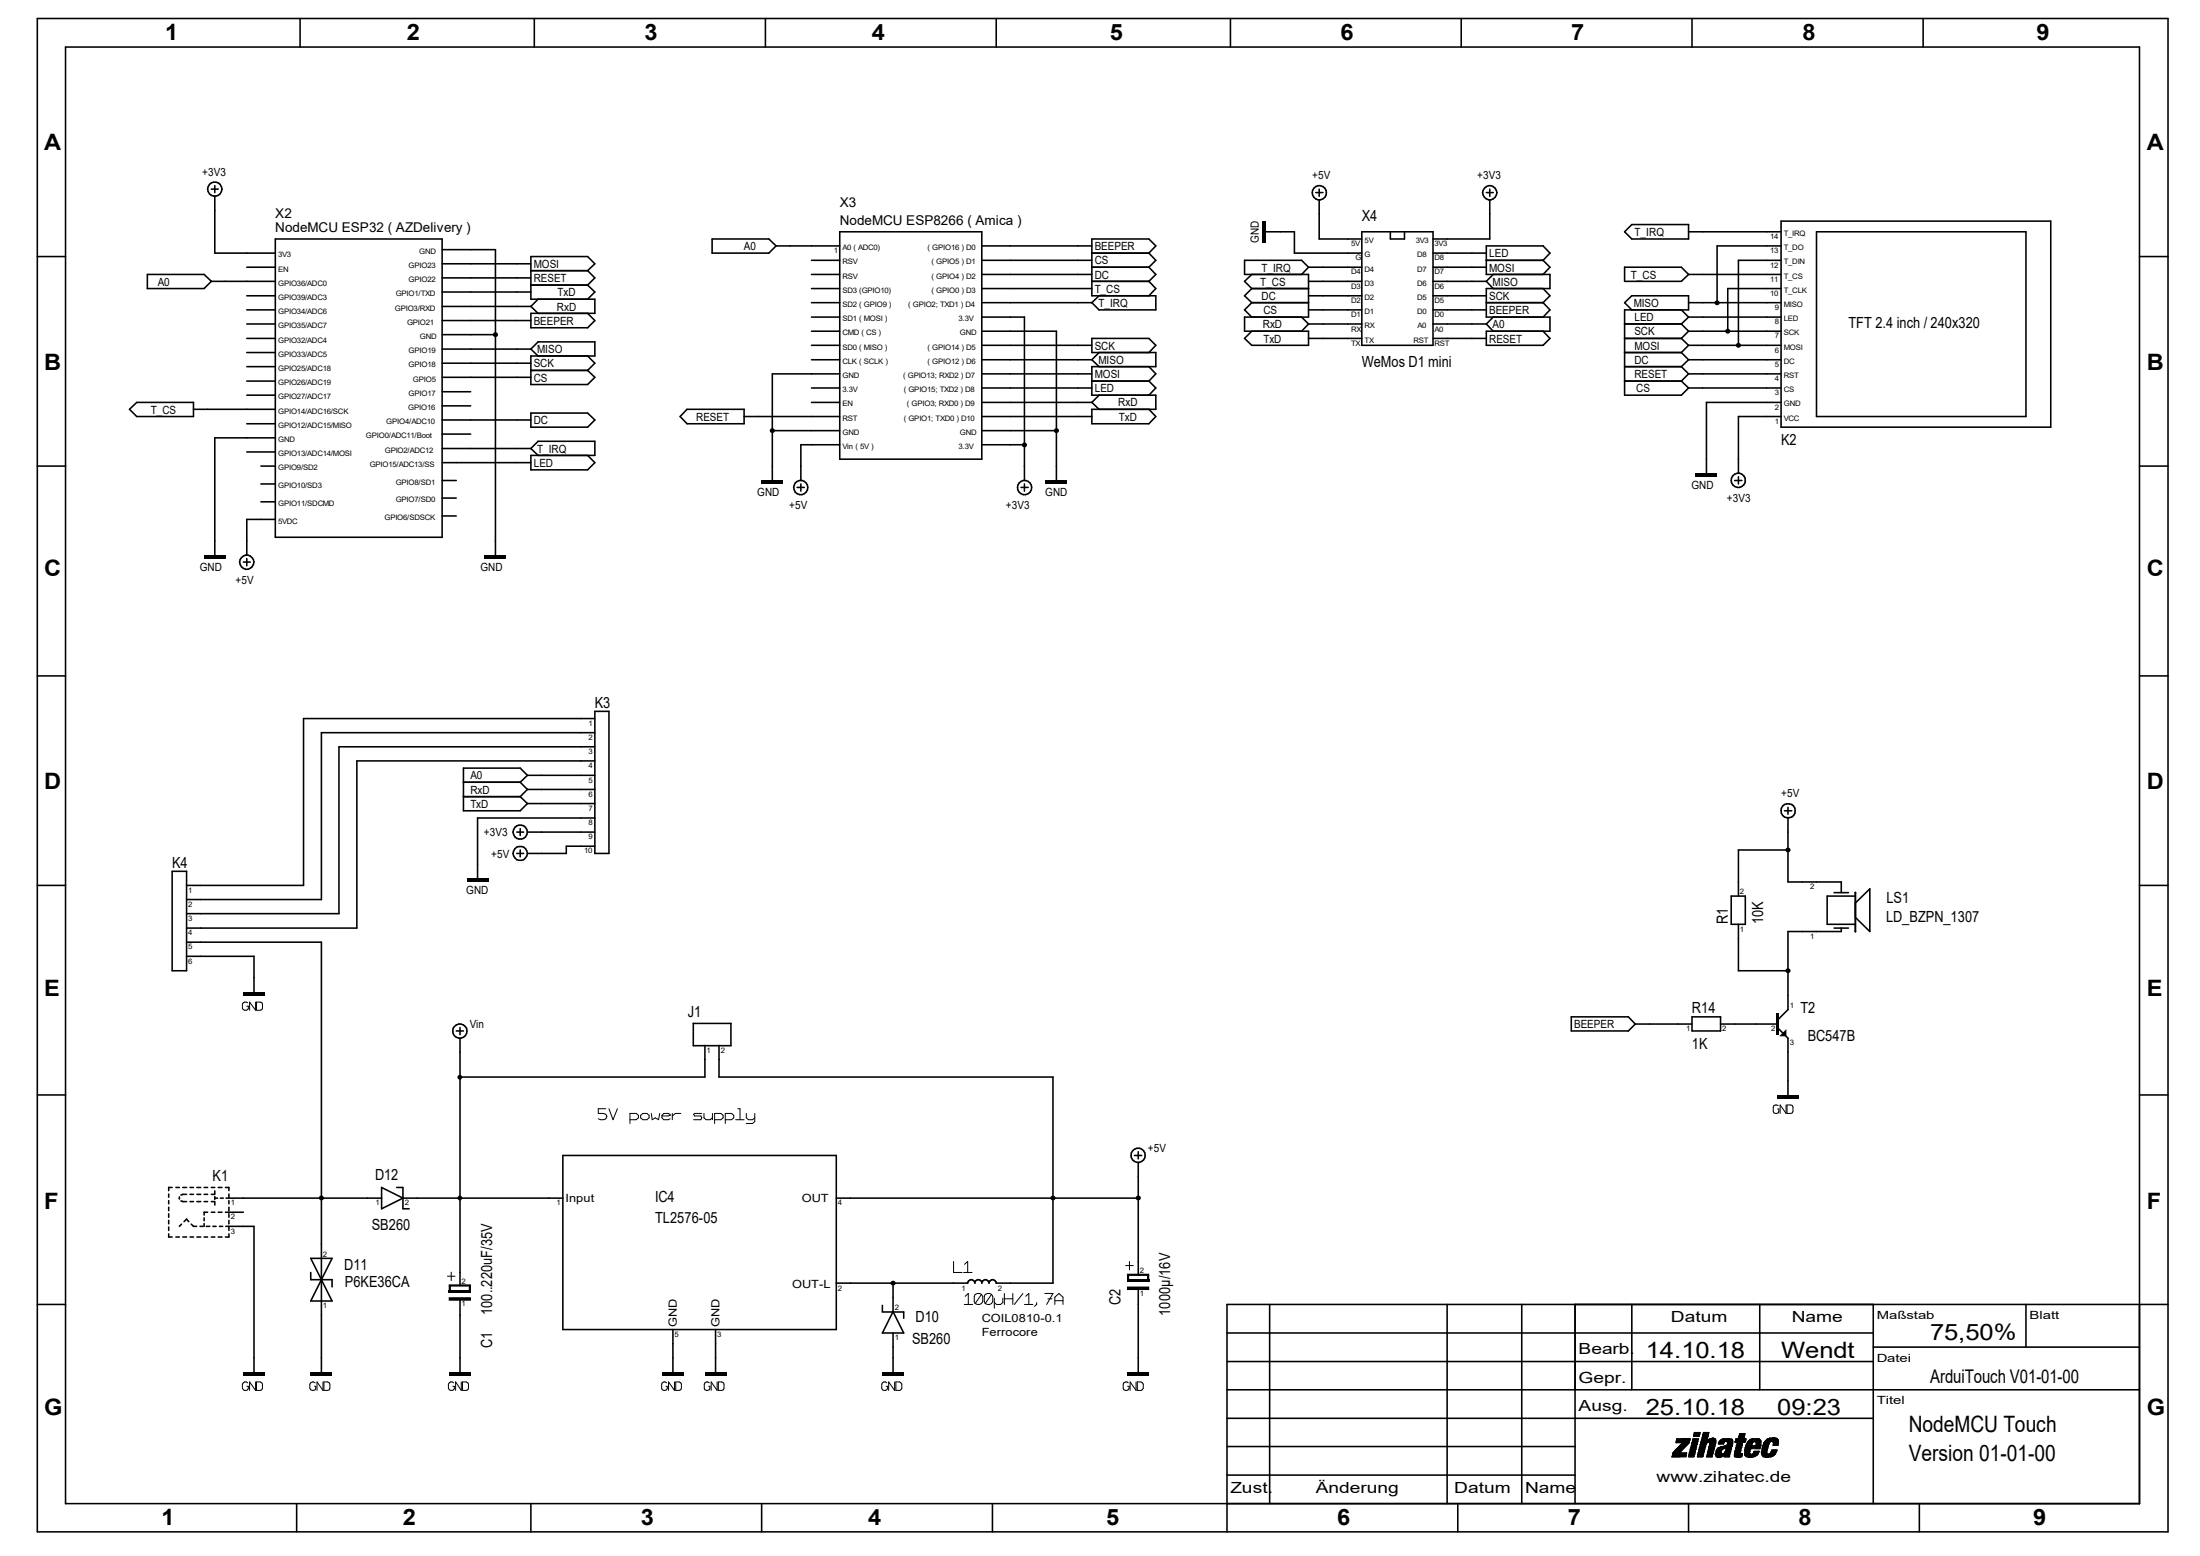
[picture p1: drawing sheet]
<svg xmlns="http://www.w3.org/2000/svg" width="297mm" height="210mm" viewBox="0 0 297 210" stroke-linecap="round" stroke-linejoin="round" font-family="sans-serif">
<g fill="none" stroke="#000" stroke-width=".14">
<path d="M33.4 135.3a.47 .47 0 0 0-.7 .2v.6a.44 .44 0 0 0 .4 .3 .44 .44 0 0 0 .4-.3v-.3h-.2M34.5 135.3v1.1l-.8-1.1v1.1M34.6 135.3h.7l.1 .2-.1 .8-.7 .1zM81.8 149.6h-1v.7h.7l.3 .1 .1 .3a.74 .74 0 0 1-1.1 .3M82.2 149.6l.6 1.5 .6-1.5M85 151.1h.9l.3-.2v-.4l-.3-.2h-.9v1.3M86.5 150.5l.3-.2h.5l.3 .2v.4l-.3 .2h-.5l-.3-.2zM87.9 150.3l.2 .8 .4-.2 .4 .2 .2-.8M89.4 150.6l1.1-.1v-.1l-.3-.1h-.6l-.2 .2v.4l.2 .2h.6l.3-.1M90.8 150.3v.8M91.9 150.3h-.7l-.4 .3M94.7 150.3h-.9l-.2 .1 .2 .2h.8l.1 .3-.1 .2h-1"/>
<path d="M95 150.3v.6l.3 .2h.6l.3-.2M96.2 150.3v.8M96.5 151.1h.8l.3-.2v-.4l-.3-.2h-.8v1.3M97.9 151.1h.9l.3-.2v-.4l-.3-.2h-.9v1.3M99.3 151.1h1.2M99.6 149.6h.3v1.5M100.8 150.3v.6l.2 .2h.6l.3-.2M101.9 150.3v1.1l-.3 .2h-.8M240.1 149.2a.42 .42 0 0 0-.7 .2v.6a.39 .39 0 0 0 .4 .3 .39 .39 0 0 0 .4-.3v-.3h-.2M241.1 149.1v1.2l-.8-1.2v1.2M241.3 149.1l.7 .1 .1 .2-.1 .8-.7 .1zM60.4 172.3h1"/>
<path d="M60.9 171.7v1.1M128.7 170.3v1.4h1.2M130.1 171.7h1.1M130.2 176.1h1.1M130.2 170.6l.4-.3v1.4M130.3 175l.4-.4v1.5M132.5 174.7l.2 .3v.7a.65 .65 0 0 1-1 .2M132.5 174.7a.61 .61 0 0 0-1 .3v.7l.2 .2M132.5 174.7l-.8 1.2M133.9 174.7l.1 .3v.7a.65 .65 0 0 1-1 .2M133.9 174.7a.61 .61 0 0 0-1 .3v.7l.1 .2M133.9 174.7l-.9 1.2"/>
<path d="M134.2 175.2v1.4M135.4 175.2v.6l-.3 .3h-.6l-.3-.3M135.6 174.6v1.5M135.6 175.3h1.1M136.7 174.6v1.5M138.1 174.6l-1.2 1.5M138.3 176.1h1.1M138.5 175l.4-.4v1.5M140 175.8v.3l-.3 .2M141.1 174.6h1.1l-.9 1.5M141.5 175.3h.5M142.4 176.1v-1l.6-.5 .5 .5v1"/>
<path d="M142.4 175.6h1.1M152 170.8h1M152.5 170.3v1.1M33.4 186.6a.42 .42 0 0 0-.7 .2v.6a.42 .42 0 0 0 .4 .3 .42 .42 0 0 0 .4-.3v-.3h-.2M34.5 186.5v1.2l-.8-1.2v1.2M34.6 186.5h.5l.2 .1 .1 .2-.1 .8-.7 .1zM42.5 186.6a.43 .43 0 0 0-.7 .2v.6a.42 .42 0 0 0 .4 .3 .42 .42 0 0 0 .4-.3v-.3h-.1M43.6 186.5v1.2l-.8-1.2v1.2M43.7 186.5h.5l.2 .1 .1 .2-.1 .8-.7 .1zM61.3 186.6a.42 .42 0 0 0-.8 .2v.6a.42 .42 0 0 0 .4 .3 .42 .42 0 0 0 .4-.3v-.3h-.2M62.3 186.5v1.2l-.8-1.2v1.2M62.4 186.5h.5l.3 .1v.2v.8l-.8 .1z"/>
<path d="M90 186.6l-.2-.1-.4 .1-.1 .8a.39 .39 0 0 0 .4 .3 .39 .39 0 0 0 .4-.3v-.3h-.2M91.1 186.5v1.2l-.8-1.2v1.2M91.2 186.5h.5l.2 .1 .1 .2-.1 .8-.7 .1zM95.8 186.6l-.3-.1-.3 .1-.1 .8a.39 .39 0 0 0 .4 .3 .39 .39 0 0 0 .3-.3v-.3h-.1M96.8 186.5v1.2l-.8-1.2v1.2M97 186.5h.5l.2 .1v.2v.8l-.7 .1zM119.7 186.6l-.2-.1-.4 .1-.1 .8a.42 .42 0 0 0 .4 .3 .42 .42 0 0 0 .4-.3v-.3h-.2M120.8 186.5v1.2l-.8-1.2v1.2M120.9 186.5h.6l.3 .3v.6l-.2 .2-.7 .1zM152.3 186.6l-.2-.1-.4 .1-.1 .8a.42 .42 0 0 0 .4 .3 .42 .42 0 0 0 .4-.3v-.3h-.2M153.4 186.5v1.2l-.8-1.2v1.2M153.5 186.5h.6l.2 .3v.6l-.1 .2-.7 .1z"/>
<path d="M225.8 196.5h1.8M225.8 196.6h1.8M225.8 196.5v.1M225.8 196.3h1.9M225.8 196.4h1.9M225.8 196.3v.3M225.8 196.1h1.9M225.8 196.1v.5M226.1 195.7v.9M226.3 194.7h1.7M226.3 194.6h1.7M226.3 194.6v.1h1.7"/>
<path d="M226.3 194.4h1.8M226.3 194.4v.3M226.4 194.2h1.8M226.4 194.3h1.8M226.9 196.1l-1-.1v.6M227 194.2v1.5h-.9M227.1 194.2v1.5h-.9v.9M227.2 194.2v1.4h-.9v1M227.3 194.2v1.3h-.9v1.1M227.4 194.2v1.2h-.9v1.2M227.5 194.2v1.2h-1v1.2M227.5 194.2v1.1h-.9v1.3"/>
<path d="M227.5 194.2v1h-.8v1.4M227.6 194.2v1h-.9v1.4M227.6 196.1v.5h-1.9h1.9M227.7 194.2v.9h-.9v1.5M227.7 196.4l-1.9 .1M227.7 196.1v.3M227.7 196.1v.1l-1.9 .1M227.8 194.2v.8h-.9v.9l-.9 .1v.6M227.8 194.2v.7h-.9v1h-.9v.7M227.9 194.2v.7h-.9v.9h-.9l-.3 .3M228 196.6h.7M228 194.2v.7h-1l-.9 .8"/>
<path d="M228 196.3h.8M228 194.2v.6l-1-.1M228 196.3v.3M228 196.5v.1M228 194.6h-1.7M228 196.1h.9M228 194.7l-1.1 1.2h-.8v.7M228 194.2v.5M228 196.1v.5M228 196.3h.1M228.1 194.4l-.1 .1h-1.7M228.1 195.9h.8"/>
<path d="M228.1 194.2v.2M228.1 195.9v.7M228.1 196l-.1 .1M228.2 194.3v-.1h-1.8v.5M228.2 194.3l-.1 .1h-1.8M228.2 195.6v1M228.2 195.6h.8M228.2 195.8l-.1 .1M228.2 195.4h.8M228.2 195.4v1.2M228.2 195.6h.1M228.3 195.2h.8"/>
<path d="M228.3 195.2v1.4M228.3 195.4h-.1M228.3 194.9v1.7M228.3 194.9h.9M228.3 195.1v.1M228.4 194.7v1.9M228.4 194.7h.8M228.4 194.9h-.1M228.5 194.5v2.1M228.5 194.5h.7M228.5 194.7h-.1M228.5 194.3v2.3"/>
<path d="M228.5 194.3h.8M228.5 194.4v.1M228.6 194.2l-.1 .1M228.6 193.8l.8 .1M228.6 194.2v2.4M228.6 193.8h.8M228.7 193.6v.3M228.7 194.2v2.4h-.7M228.7 193.6h.8M228.7 193.7h.7M228.7 193.4v.5M228.7 194.2v2.4"/>
<path d="M228.7 193.4h.8M228.7 193.5h.8M228.7 196.6h.1M228.8 193.3v.6M228.8 194.2v2.1M228.8 193.3h.7M228.8 196.3l-.1 .1M228.8 193.3l-.1 .1M228.9 194.2v1.9M228.9 196.1h-.1M228.9 194.2v1.7M228.9 195.9h.1"/>
<path d="M229 194.2v1.4M229 195.6l-.1 .1M229 194.2v1.2M229 195.4v.1M229.1 194.2v1M229.1 195.2h-.1M229.2 194.2v.7M229.2 194.9l-.1 .1M229.2 196.3h.8M229.2 194.2v.5M229.2 196.3v.3M229.2 194.7v.1"/>
<path d="M229.2 196.1h.8M229.2 194.2v.3M229.2 196.1v.5M229.2 196.3h.1M229.2 194.5v.1M229.3 194.3v-.1h-.7v2.4M229.3 195.9h.8M229.3 195.9v.7M229.3 196l-.1 .1M229.3 194.3l-.1 .1M229.4 193.3v.6M229.4 195.6v1"/>
<path d="M229.4 195.6h.8M229.4 195.8l-.1 .1M229.4 195.4h.8M229.4 193.3v.5M229.4 195.4v1.2M229.4 193.8h-.7h-.1M229.4 195.6h.1M229.4 193.8v.1M229.5 195.2h.8M229.5 193.3v.3M229.5 195.2v1.4M229.5 193.5l-.8 .1"/>
<path d="M229.5 193.6l-.1 .1h-.7M229.5 193.3v.1M229.5 195.4h-.1M229.5 194.9v1.7M229.5 194.9h.8M229.5 193.4h-.8M229.5 195.1v.1M229.6 194.7v1.9M229.6 194.7h.9M229.6 194.9h.8M229.6 194.9h-.1M229.7 194.5v2.1"/>
<path d="M229.7 194.6h1.9M229.7 194.5h1.9M229.7 194.3v2.3M229.7 194.4h1.9M229.7 194.3h.8M229.8 194.1v2.5M229.8 194.1h.7M229.8 194.2l-.1 .1M229.8 193.8v2.8M229.8 193.8h.8M229.8 194v.1M229.9 193.6v3h-.7"/>
<path d="M229.9 193.8h-.1M230 193.4v3.2M230 196.6h-.8M230 193.4h.7M230 193.3v3M230 193.3h.7M230 196.3v.1M230 193.3v.1M230 193.3v2.8M230 196.1h.1M230.1 193.3v2.6M230.1 195.9h-.1"/>
<path d="M230.2 193.3v2.3M230.2 195.6l-.1 .1M230.2 193.3v2.1M230.2 195.4v.1M230.3 193.3v1.9M230.3 195.2h-.1M230.3 193.3v1.6M230.3 194.9v.1M230.4 196.6h.7M230.4 196.6h.8M230.4 193.3v1.6M230.4 194.9h-.1"/>
<path d="M230.5 196.4h.7M230.5 193.3v1.4l-.1 .1M230.5 196.4v.2M230.5 196.5l-.1 .1M230.5 196.1h.8M230.5 193.3v1M230.5 194.3v.4M230.5 196.1v.5M230.5 196.3v.1M230.5 195.9h.9M230.5 193.3v.8M230.5 195.9v.7"/>
<path d="M230.5 196v.1M230.5 194.7h.1M230.5 194.1h.1M230.6 193.3v.5M230.6 195.6v1M230.6 195.7h.8M230.6 195.6h.8M230.6 195.8l-.1 .1M230.6 193.8l-.1 .1M230.7 195.5h.8M230.7 195.4h.8M230.7 194.3h.9v.1"/>
<path d="M230.7 193.3v.2M230.7 194.3v.4M230.7 195.4v1.2M230.7 193.5l-.8 .1M230.7 193.3v.1M230.7 195.6h-.1M230.7 194.3l-.2 .1M230.7 195.2h.8M230.7 195.2v1.4M230.7 194.7l.1 .1h.8M230.7 195.4h.1M230.7 193.4h.1"/>
<path d="M230.8 194.2v.5h.8M230.8 194.2h.8M230.8 194.9v1.7M230.8 194.9h.8M230.8 195h.8M230.8 195.1l-.1 .1M230.8 194.2l-.1 .1M230.8 194.9h.1M230.9 194.2v2.4M230.9 194.2l-.1 2.4M230.9 194.2h.6M231 194.2v2.4"/>
<path d="M231.1 194.1v2.5M231.1 194.1v.1v2.4M231.1 194.1h.3M231.2 194.1v2.5M231.2 196.6h-.1M231.2 194.1v2.3M231.2 196.4h.1M231.3 194.1v2M231.3 196.1l-.1 .1M231.4 194.1v1.8M231.4 194.1v1.6M231.4 195.9l-.1 .1"/>
<path d="M231.4 195.7h.1M231.5 194.2v1.3M231.5 195.5h-.1M231.5 194.2v1M231.5 194.2h.1M231.5 195.2v.1M231.6 196.3h2M231.6 196.2h2M231.6 196.2v-.1h.8v.5M231.6 196.3v.1h1.9M231.6 194.2v.8M231.6 196.2v.1"/>
<path d="M231.6 195l-.1 .1M231.6 194.7h-2M231.6 194.4h-1.9v.1M231.6 196.4h1.9M231.6 194.4h-1v.3M231.6 196h.8M231.6 194.4v.4M231.6 196v.5M231.6 194.8v.1M231.7 196.6h.8M231.7 195.8h.7M231.7 195.8v.8"/>
<path d="M231.7 196.6h.1M231.7 195.9l-.1 .1M231.7 196.6h.7M231.7 195.7v.9M231.7 195.7v.1M231.8 195.6v1M231.9 195.5h1M231.9 195.5v1.2M231.9 196.7h.3M231.9 195.5l-.1 .1M232 194.9h.7M232 194.7h.7"/>
<path d="M232 194.7v.2M232.1 195.4h1.7M232.1 194.6v.3M232.1 195.4v1.3M232.1 195.4l-.1 .1v1.2M232.2 195.4v1.3M232.2 194.4h1.7M232.2 194.4v.5M232.2 195.3v1.4M232.3 194.4h1.6M232.3 194.4v.5M232.3 195.3v1.3"/>
<path d="M232.3 194.4h-.1M232.4 196.1l.1 .1M232.4 195.2h1.4M232.4 194.3h1.4M232.4 195.2v1.4M232.4 194.3v.6M232.4 195.2v.6M232.4 195.8v.1M232.4 194.3v.1M232.5 195.2v.5h-.8M232.5 196.6h-.1M232.5 194.2h1.2"/>
<path d="M232.5 195.2v.4h-.7l-.1 .1M232.5 194.2v.7M232.5 196.2v.4M232.5 194.2v.1M232.6 196.2v.4h-.9l-.1-.1M232.7 195.2h1.1M232.7 196.2v.3h-1.1M232.7 194.2h.8M232.7 195.2h-.1v.4h-.8M232.7 194.2v.7M232.7 195.2v.3l-.3 .2M232.7 194.2h-.1"/>
<path d="M232.7 196.4l-.2 .2M232.7 194.9h.1M232.7 195.5h-.8v1.2M232.7 196.6h.8M232.7 194.7l-.7 .1v.1M232.7 194.2v.5M232.7 195.2v.3M232.8 194.2v.4h-.7M232.8 196.6h-.1M232.8 195.5h-.1M232.9 195.1h.9M232.9 194.6l-.2 .1h-.7"/>
<path d="M232.9 196h.7M232.9 195.1v.4M232.9 196v.6M232.9 196l-.2 .2M232.9 195.1l-.1 .1M232.9 195.9h.8M232.9 195.9v.7M232.9 195.9v.1M232.9 195.4v.1M233 195.4l.8 .1M233 195.6v1M233 195.6h.7"/>
<path d="M233 195.8l-.1 .1M233 195.1v1.5M233 195.5v.1M233 195.1h.1M233.1 194.6l.2 .1M233.2 194.2v.4h.7M233.2 194.2v.5h.7M233.2 194.9v1.7M233.2 194.9l-.1 .2v1.5M233.2 194.9h.7M233.3 194.2v2.4M233.3 194.8l-.1 .1"/>
<path d="M233.4 194.2v2.4M233.5 194.2v2.4h-.8M233.5 194.2l.1 2.1M233.6 196.3h-2M233.6 194.2v1.9M233.6 196.1h-.8v.5M233.6 196.1h-.9v.3l.1 .1M233.7 194.2v1.7M233.7 195.9h-.1M233.7 194.2v1.4M233.7 194.2l.1 1.3M233.7 195.6v.1"/>
<path d="M233.8 195.4h-1.8v1.3M233.8 195.5h-.1M233.8 195.2l-1.6 .1M233.8 194.3v.9M233.8 194.3l.1 .1M233.9 195h-.7v1.6M233.9 195l-.9 .1M233.9 194.4v.6M233.9 194.6h-1.7v.3M233.9 194.5h-1.7l-.1 .1M233.9 194.4h-1.7v.5M233.9 194.4v.5"/>
<path d="M233.9 194.9h.1M234.1 196.3h1.1M234.1 196.6h1.1M234.1 196.4h1.1M234.1 196.3v.3M234.1 196.6h.1M234.2 196v.6h1M234.2 196h.8M234.2 194.6h1.5M234.2 195.8v.8M234.2 195.8h.8M234.2 195.9v.1"/>
<path d="M234.3 195.5h.8M234.3 194.4h1.4M234.3 194.4v.3M234.3 195.5v1.1M234.3 195.7l-.1 .1M234.4 195.4h.8M234.4 194.2h1.3M234.4 195.4v1.2M234.4 195.5h-.1M234.4 195.1h.8M234.4 195.1v1.5M234.4 195.3v.1"/>
<path d="M234.5 194.9v1.8M234.5 194.9h.7M234.5 194.7h.1M234.5 195.1h-.1M234.5 194.2v2.5M234.5 196.7h.4M234.5 194.9h.1M234.6 194.2v2.5M234.7 194v2.7M234.7 194.1v2.6M234.7 194h.8M234.7 193.8v2.9"/>
<path d="M234.7 193.9v.1M234.8 193.5v3.2M234.8 193.5h.8M234.9 193.5v3.2M234.9 193.5h.7M234.9 193.5h-.1M235 193.5v3.1l-.1 .1M235 196.1v.1M235 193.5v2.3M235 195.8v.1M235.1 193.5v2M235.1 195.5l-.1 .1"/>
<path d="M235.2 196.2v.4h-1M235.2 193.5v1.9M235.2 195.4h-.1M235.2 196.4l-1.1 .1M235.2 193.5v1.6M235.2 196.2v.2M235.2 195.1v.1M235.2 196.3h-1.1M235.2 193.5v1.4M235.2 194.9h.1M235.3 193.5v1.2h-.1M235.4 193.5v1.2"/>
<path d="M235.4 194.1l.1 .1M235.5 193.5v.5M235.5 194l-.1 .1M235.5 196.3h.8v.4M235.5 196.2h.8v.5M235.5 196.4l.2 .1h1.4M235.5 195.9h.8M235.5 193.8h-.8M235.5 193.8h-.7h-.1M235.5 193.5v.3M235.5 195.7v.7M235.6 195.5h2"/>
<path d="M235.6 195.4h2M235.6 194.2v.5h-1.4v-.1M235.6 195.4v1h1.6v-.5M235.6 193.5l-.1 .1M235.7 195.3h2M235.7 195.2h2M235.7 194.5l-1.5 .1M235.7 194.6h-1.5M235.7 195.2v1.4h1.3v-.7M235.7 194.2v.4M235.7 194.4h-1.4M235.7 194.4v-.2h-1.3v.5"/>
<path d="M235.7 194.3h-1.3l-.1 .1M235.7 195.1v1.5h.1M235.7 195.1h.7M235.8 194.9v1.7h1.1M235.8 194.9h.7M235.8 196.6h1M235.8 194.9v1.7M235.8 194.9h.8M235.8 194.9h.1M235.9 194.7v1.9M235.9 194.8l-.1 .1M235.9 194.6v2"/>
<path d="M235.9 194.6h1.8M236.1 196.7h.4M236.2 194.4v2.3M236.2 194.4h1.4v1.1h-2M236.2 196.1l.2 .2M236.2 194.4l-.3 .2M236.3 195.9h-.1M236.3 194.3h1.3v1.2M236.3 194.3v.1v1.5M236.3 194.3v1.3M236.3 195.6v.1h-.8M236.3 195.6h-.7l-.1 .1"/>
<path d="M236.4 194.2h1.1M236.4 194.2v1.3M236.4 194.2l-.1 1.4M236.4 195.1h.1M236.5 195l-.8 .1M236.5 194.2v.8M236.5 195l-.1 .1M236.6 196.3h.8M236.6 196.3l-.1 .4M236.6 194.9h-.1M236.6 194.2v.5h-.7M236.6 194.2h.8"/>
<path d="M236.6 194.2v.7M236.7 194.2v.5h-.8M236.7 196.1v.5M236.7 194.6l-.1 .2M236.8 195.9h.7M236.8 195.9v.7M236.9 195.9h.6M236.9 195.9v.7h-.1M236.9 195.9h-.1M236.9 195.9v.7M237 194.6l.1 .1M237.1 194.2v1.3"/>
<path d="M237.1 196.5l-.2 .1M237.1 195.9v.6M237.2 194.2v1.3M237.2 195.9v.5h-1.7M237.3 195.9v.4h-1.8M237.3 194.2v1.3M237.4 194.2v1.3M237.4 195.9v.4M237.4 196.3l-.3 .2M237.4 196.1v.1h-.7v.4M237.4 196.1h-.7l-.1 .2M237.4 195.9v.2"/>
<path d="M237.4 196l-.7 .1M237.4 195.9v.1M237.5 194.2v1.3M237.5 195.9l-.7 .1M237.5 194.2l.2 .2M237.7 194.4h-1.5v2.3M237.7 195.2h-2M237.7 195.3l-.1 .1h-2M237.7 194.4v.9M237.7 194.5v-.1h-1.6v2.3M237.7 194.5h-1.6v2.2M237.7 194.6h-1.7v2"/>
<path d="M237.7 195.1h-2M237.7 195.1h-.7M237.7 194.5v.6M237.8 196.1l.1 .1h.7v.5M237.8 196.1h.7l.2 .2M237.8 195.9h.7M237.8 195.9v.2M237.9 196.3h1.8M237.9 196.4l.1 .1h1.4M237.9 195.7h.7M237.9 195.6h.7M237.9 195.6v.8"/>
<path d="M237.9 195.9h-.1M237.9 195.5h.8M237.9 195.4h.8M237.9 195.4v1h1.6v-.7M237.9 195.5v.1M238 195.2h.7M238 195.1v1.5h1.4v-.9M238 195.3l-.1 .1M238 195v1.6h.1M238 195h.8M238.1 194.9v1.7h1.2M238.1 194.9h.7"/>
<path d="M238.1 194.9l-.1 .1M238.1 196.6h1M238.1 194.7v1.9M238.3 194.6v2M238.3 194.6h1.8M238.4 196.7h.4M238.6 194.2h1.3v.9M238.6 194.2v1.5M238.6 195.7h-.1M238.6 194.2l-.3 .4M238.7 195.5h-.1M238.7 194.2h1.2"/>
<path d="M238.7 194.2v1.3M238.7 194.2v1M238.7 195.2v.1M238.8 195.1h-.8M238.8 194.2v.9M238.8 196.3v.4M238.8 196.6v.1M238.8 194.9h.1M238.9 194.8h-.8v.1M238.9 194.8l-.1 .1h-.7M238.9 194.1h.9M238.9 194.1l-.1 .8"/>
<path d="M238.9 194.1v.7M238.9 196.2v.4M238.9 196.2l-.1 .1M238.9 194.1v.6h-.7v1.9M239 194.1v.5h-.7l-.2 .1M239.1 194.6l-.2 .1h-.8M239.1 195.9h.8M239.1 195.9v.7M239.2 195.7h.7M239.2 195.7v.9h-.1M239.2 195.9h-.1M239.2 195.7v.9"/>
<path d="M239.2 195.7h.1M239.3 194.1v.5l.1 .1M239.3 195.7v.9M239.3 194.1h.3M239.3 194.1h-.1M239.4 194.1v.5h.7M239.4 194.1v1M239.4 195.7v.8l-.1 .1M239.4 194.8h.7M239.4 195.7v.8M239.5 194.1v1M239.6 195.7v.7h-1.7"/>
<path d="M239.6 194.1v1M239.6 195.7v.6h-1.7M239.7 194.1v1M239.7 195.7v.6M239.7 196.3l-.3 .2M239.7 196.1v.1h-.8M239.7 196.1h-.7v.5M239.7 195.7v.4M239.8 196l-.7 .1v.5M239.8 194.1v1M239.8 195.7v.3M239.8 196h-.7l-.2 .2"/>
<path d="M239.8 194.1l.1 .1v.9M239.9 195.7v.2M239.9 195.9l-.1 .1M239.9 194.2v.9M239.9 194.2l.2 .2M239.9 195.7v.1M240 195.1v-.8h-1.5v2.4M240.1 194.4h-1.6v2.3M240.1 194.4h-1.7v2.3M240.1 194.4v.7l-.7-.1M240.1 194.6l-1.8-.1v2.1l.1 .1M240.1 194.6v.2"/>
<path d="M240.1 194.8v.1"/>
</g>
<g fill="none" stroke="#000" stroke-width=".21">
<path d="M5 2.5h287.7v204.3h-287.7zM8.8 6.3h280v196.6h-280zM40.5 2.5v3.8M72.1 2.5v3.8M103.3 2.5v3.8M134.5 2.5v3.8M166.1 2.5v3.8M197.3 2.5v3.8M228.4 2.5v3.8M259.6 2.5v3.8M5 34.6h3.8M19.9 37h7.7l.9 1-.9 .9h-7.7z"/>
<path d="M28.5 38h8.7M28.5 25.5h1M29 26.5v7.7h8.2M29 25.1v.9M33.3 39.9h3.9M33.3 36.1h3.9M37.2 32.3h22.5v40.2h-22.5zM59.7 39.4h12M59.7 37.5h12M59.7 35.6h12M59.7 33.7h7.2v41.2M71.7 38.5h7.6"/>
<path d="M71.7 36.5h7.6M79.3 36.5l1-.9-1-1h-7.6v5.8h8.6v1.9h-8.6v1.9h7.6l1-.9-1-1M79.3 38.5l1 .9-1 1M79.3 36.5l1 1-1 1M96.1 32.3h7.7l1 .9-1 1h-7.7zM104.8 33.2h8.6M109.6 37h3.8M109.6 38.9h3.8M109.6 35.1h3.8M113.4 31.3h19.1v30.7h-19.1zM132.5 37h14.9M132.5 38.9h14.9"/>
<path d="M132.5 33.2h14.9M132.5 35.1h14.9M147.4 38h7.7M147.4 34.2h7.7M147.4 36.1h7.7M148.4 39.9l-1 1M155.1 34.2l.9-1-.9-.9h-7.7v7.6h8.6v1.9h-7.6l-1-.9M155.1 38l.9 .9-.9 1M155.1 36.1l.9 .9-.9 1M155.1 34.2l.9 .9-.9 1M169 38.9h7.7M169 37l-1 1 1 .9"/>
<path d="M169 38.9l-1 1 1 1M170.9 31.3h3.9v2.9h9.1M176.7 36.1l-1-1h-7.7v1.9h8.7v5.8h-8.7v1.9h8.7v1.9h-7.7l-1-.9 1-1M176.7 38h7.2M176.7 39.9h7.2M176.7 36.1h7.2M176.7 36.1l-1 .9M177.6 26h1M178.1 27v5.3h5.8M178.1 25.5v1M183.9 31.3h9.6v15.3h-9.6zM187.7 31.3v1h1.9v-1"/>
<path d="M193.5 38h7.2M193.5 34.2h7.2M193.5 39.9h7.2M193.5 36.1h7.2M200.7 35.1h7.6M200.7 38l.9 .9M200.7 26h.9M201.1 27v5.3h-7.6M201.1 25.5v1M201.6 37l-.9 1M208.3 35.1l1-.9-1-1h-7.6v3.8h8.6v1.9h-8.6v3.9h8.6v1.9h-8.6v1.9h7.6l1-.9-1-1M208.3 38.9l1 1-1 1"/>
<path d="M208.3 35.1l1 1-1 .9M219.3 36.1h7.7l1 .9-1 1h-7.7zM220.3 30.3h7.7v2h-7.7l-1-1zM228 31.3h12.5M228 37h12.5M240.5 35.1h-5.8v11.5M240.5 38.9h-7.2v5.8M240.5 33.2h-8.7v7.7M240.5 29.8h36.4v27.9h-36.4zM245.2 31.3h28.3v24.9h-28.3zM288.8 34.6h3.9M17.5 55.2l1-.9h7.6v1.9h-7.6z"/>
<path d="M26.1 55.2h11.1M33.3 57.2h3.9M33.3 45.7h3.9M33.3 43.7h3.9M33.3 53.3h3.9M33.3 41.8h3.9M33.3 49.5h3.9M33.3 47.6h3.9M33.3 51.4h3.9M37.2 59.1h-8.2v15.8M59.7 41.4h12M59.7 43.3h12"/>
<path d="M59.7 56.7h12M59.7 50.9h12M59.7 49h12M59.7 47.1h12M59.7 58.6h3.8M59.7 54.8h3.8M59.7 52.9h3.8M59.7 45.2h7.2M71.7 47.1l.9-1h7.7v1.9h-8.6v3.9h7.6l1-1-1-.9M71.7 55.8h7.6l1 .9-1 1h-7.6zM71.7 41.4l.9 .9M71.7 50h7.6"/>
<path d="M71.7 47.1l.9 .9M72.6 40.4l-.9 1M79.3 48l1 1-1 1M92.8 55.2h7.7v2h-7.7l-1-1zM100.5 56.2h12.9M104.3 58.1h9.1M109.6 44.7h3.8M109.6 46.6h3.8M109.6 42.8h3.8M109.6 54.3h3.8M109.6 40.9h3.8M109.6 48.6h3.8"/>
<path d="M109.6 52.4h3.8M113.4 50.5h-9.1v14.4M132.5 56.2h14.9M132.5 44.7h10.1v20.2M132.5 46.6h14.9M132.5 42.8h5.8v22.1M132.5 54.3h14.9M132.5 40.9h14.9M132.5 48.6h14.9M132.5 52.4h14.9M132.5 50.5h14.9M132.5 58.1h10.1"/>
<path d="M147.4 54.3l1 .9M147.4 48.6l1 .9M147.4 51.4h7.7M148.4 53.3l-1 1M148.4 47.6l-1 1M155.1 47.6l.9-1-.9-.9h-7.7v1.9h8.6v1.9h-8.6v3.8h8.6v1.9h-8.6v2h7.7l.9-1-.9-1M155.1 51.4l.9 1-.9 .9M155.1 49.5l.9 1-.9 .9M169 40.9h7.7M169 40.9l-1 .9 1 1M175.7 42.8l1 .9M176.7 45.7h7.2"/>
<path d="M176.7 43.7h7.2M176.7 43.7l-1 1M176.7 41.8h7.2M193.5 45.7h7.2M193.5 43.7h7.2M193.5 41.8h7.2M200.7 43.7l.9 1M200.7 40.9h7.6M201.6 42.8l-.9 .9M208.3 40.9l1 .9-1 1M219.3 45.7h7.7M219.3 43.7h7.7"/>
<path d="M219.3 49.5h7.7M219.3 47.6h7.7M219.3 51.4h7.7M220.3 41.8l-1-.9 1-1h7.7v1.9h-8.7v11.5h7.7l1-.9M227 41.8l1 1M227 43.7l1 1M227 45.7l1 .9M227 47.6l1 1M227 49.5l1 1M227 51.4l1 1M228 44.7h12.5M228 46.6h12.5"/>
<path d="M228 42.8h12.5M228 40.9h12.5M228 48.6h12.5M228 52.4h12.5M228 50.5h12.5M228 42.8l-1 .9M228 44.7l-1 1M228 46.6l-1 1M228 48.6l-1 .9M228 50.5l-1 .9M240.5 56.2h-5.8v7.7M240.5 54.3h-10.1v9.6"/>
<path d="M5 62.9h3.8M32.9 75.9h.9M33.3 75.4v1M33.3 61h3.9M35.2 62.9h2M35.2 65.3h2M35.2 67.7h2M37.2 70.1h-3.9v4.8M59.7 60.5h12M59.7 62.4h12M59.7 64.9h1.9M59.7 69.6h1.9"/>
<path d="M59.7 67.2h1.9M71.7 60.5l.9-.9h7.7v1.9h-8.6v1.9h7.6l1-1-1-.9M71.7 60.5l.9 1M107.6 65.8h1M108.1 65.3v1M113.4 60h-5.3v4.9M132.5 60h5.8M137.8 65.8h1M138.3 65.3v1M234.2 64.9h1M234.7 64.3v1M288.8 62.9h3.9"/>
<path d="M5 91.2h3.8M80.3 98.9h-36.9v22.5h-18.2M80.3 97h-39.3v22.5h-15.8M80.3 96h1.9v19.2h-1.9zM288.8 91.2h3.9M5 119.5h3.8M23.2 117.6h2v13.4h-2zM62.6 105.6h7.6M62.6 107.5h7.6M69.8 112.3h.9M69.8 115.2h.9M70.2 111.8v1"/>
<path d="M70.2 114.7v1M70.2 105.6l1 1M70.2 107.5l1 1M71.2 112.3h9.1M71.2 108.5h9.1M71.2 106.6h9.1M71.2 104.6h9.1M71.2 106.6l-1 .9M71.2 104.6l-1-.9h-7.6v5.7h7.6l1-.9M71.2 104.6l-1 1M80.3 114.2h-3.8v1h-5.3M80.3 110.4h-15.8v8.1"/>
<path d="M80.3 102.7h-32.1v22.6h-23M80.3 100.8h-34.5v22.5h-20.6M240.9 109.4h1M241.4 114.7h-6.7v6.2M241.4 109v.9M241.4 110.4v8.6h7.2v1.5M288.8 119.5h3.9M25.2 129.1h9.1v4.8M25.2 127.2h18.2v58M61.6 139.1h1M62.1 138.7v1M93.6 138.1h5.1v3h-5.1z"/>
<path d="M212.1 137.2h7.7l1 1-1 .9h-7.7zM220.8 138.2h7.6M228.4 137.2h3.9v1.9h-3.9zM232.3 138.2h7.6M233.7 120.9h1.9v3.9h-1.9zM234.7 124.8v6.2h6.7M239.9 138.7l1.5 1.4v7.7M247.6 125.3h2M247.6 120.5h2M248.6 125.3v.4h-7.2v10.6l-1.5 1.4M250.5 120.9h-3.8v3.9h3.8M250.5 120.5v5.2"/>
<path d="M250.5 121.9l1.9-1.9v5.7l-1.9-1.9M5 147.8h3.8M62.1 140.1v33.4M76 156h36.9v23.5h-36.9zM95.2 141.1v4.3h-33.1M97.1 141.1v4.3h45.1v27.8h-7.7a.52 .52 0 0 0-.6-.5l-.3 .2-.1 .3a.51 .51 0 0 0-.5-.5 .52 .52 0 0 0-.5 .5 .47 .47 0 0 0-.4-.5 .47 .47 0 0 0-.5 .5 .52 .52 0 0 0-.6-.5l-.2 .2-.2 .3h-17.7M153.2 156h.9M153.7 155.4v1M153.7 156.9v15.2M288.8 147.8h3.9M5 176.1h3.8M22.8 166.5v.5h.4"/>
<path d="M22.8 161.2v.4M22.8 162.1v.4M22.8 162.9v.5M22.8 163.8v.5M22.8 164.7v.5M22.8 165.6v.5M23.2 160.3h-.4v.4M23.7 160.3h.5M23.7 167h.5M24.2 161.5v.3M24.4 162.1l.8 .1M24.5 165.2l-.3 .3"/>
<path d="M24.7 160.3h.5M24.7 167h.5M24.8 164.9l.4-.4 .3 .4M25.2 161.2l-.8 .1M25.7 160.3h.4M25.7 167h.4M25.7 161.2h.4M25.7 162.2h.4M25.8 165.2l.3 .3h.4M26.6 160.3h.5M26.6 167h.5M26.6 161.2h.5"/>
<path d="M26.6 162.2h.5M27 165.5h.4M27.6 160.3h.4M27.6 167h.4M27.6 161.2h.4M27.6 162.2h.4M27.6 164.4v.4M27.6 165.1v.4M27.9 165.5h.4M28 163.6h-.4v.4M28.5 163.6h.5M28.5 160.3h.5"/>
<path d="M28.5 167h.5M28.5 161.2h.5M28.5 162.2h.5M28.7 165.5h.5M29 161.7h.4M29 160.7v.4M29 161.5v.4M29 162.3v.3M29.5 163.6h.5M29.5 160.3h.5M29.5 167h.5M29.6 165.5h.5"/>
<path d="M29.8 161.7h.3M30.4 163.6h2.5M30.4 160.3h.5v.4M30.5 165.5h3.8v19.7M30.5 161.7h21M30.9 161.2v.4M30.9 162.1v.4M30.9 162.9v.5M30.9 163.8v.5M30.9 164.7v.5M30.9 165.6v.5M30.9 166.5v.5h-.5"/>
<path d="M42 171.7v1h2.8v1M42 169.8h2.8l-2.8 5.8h2.8zM51.5 160.3l2.9 1.4-2.9 1.5zM53.6 160.3h.8M54.4 161.7h21.6M54.4 160.3v2.9h.8M62.1 175.3v9.9M90.8 179.5v5.7M96.6 179.5v5.7M112.9 161.7h40.8M119.1 177.1h2.9v.8M119.1 176.2v.8"/>
<path d="M120.6 173.2v3.8M120.6 179.9v5.3M120.6 177l1.4 2.9h-2.9zM153.7 173.9v11.3M165.7 179.9h87.2M171.4 176.1v26.8M195.4 176.1v26.8M205.4 176.1v26.8M212.6 176.1v26.8M220.3 176.1v11.5M237.6 176.1v11.5M252.9 176.1v26.8"/>
<path d="M273.5 176.1v5.7M292.7 176.1h-127v30.7M165.7 191.4h87.2M165.7 187.6h123.1M165.7 183.8h87.2M165.7 199.1h46.9M165.7 195.2h46.9M252.9 181.8h35.9M40 202.9v3.9M71.7 202.9v3.9M102.8 202.9v3.9M134 202.9v3.9"/>
<path d="M196.8 202.9v3.9M228 202.9v3.9M259.1 202.9v3.9"/>
<circle cx="29" cy="25.5" r=".95"/>
<circle cx="178.1" cy="26" r=".97"/>
<circle cx="201.1" cy="26" r=".96"/>
<circle cx="33.3" cy="75.9" r=".96"/>
<circle cx="108.1" cy="65.8" r=".96"/>
<circle cx="138.3" cy="65.8" r=".97"/>
<circle cx="234.7" cy="64.8" r=".96"/>
<circle cx="70.2" cy="112.3" r=".97"/>
<circle cx="70.2" cy="115.2" r=".97"/>
<circle cx="241.4" cy="109.4" r=".97"/>
<circle cx="62.1" cy="139.2" r=".96"/>
<circle cx="153.6" cy="155.9" r=".96"/>
</g>
<g fill="#000">
<path d="M240.2 139.9l1-1v1z"/>
<path d="M170.4 29.8h.5v2.9h-.5z" fill-rule="evenodd"/>
<path d="M27.6 74.9h2.8v.5h-2.8z" fill-rule="evenodd"/>
<path d="M65.4 74.9h2.9v.5h-2.9z" fill-rule="evenodd"/>
<path d="M102.8 64.9h2.9v.4h-2.9z" fill-rule="evenodd"/>
<path d="M141.2 64.9h2.9v.4h-2.9z" fill-rule="evenodd"/>
<path d="M228.9 63.9h2.9v.4h-2.9z" fill-rule="evenodd"/>
<path d="M63 118.5h2.9v.5h-2.9z" fill-rule="evenodd"/>
<path d="M32.9 133.9h2.8v.5h-2.8z" fill-rule="evenodd"/>
<path d="M239.9 147.8h2.9v.5h-2.9z" fill-rule="evenodd"/>
<path d="M60.6 175.1h3v.5h-3zM60.6 173.4h3v.3h-3z" fill-rule="evenodd"/>
<path d="M60.6 173.6h.3v.6h-.3zM63.3 173.6h.3v.6h-.3z" fill-rule="evenodd"/>
<path d="M152.1 173.7h3.1v.4h-3.1zM152.1 171.9h3.1v.3h-3.1z" fill-rule="evenodd"/>
<path d="M152.1 172.1h.3v.7h-.3zM154.9 172.1h.3v.7h-.3z" fill-rule="evenodd"/>
<path d="M32.9 185.2h2.8v.5h-2.8z" fill-rule="evenodd"/>
<path d="M42 185.2h2.8v.5h-2.8z" fill-rule="evenodd"/>
<path d="M60.7 185.2h2.8v.5h-2.8z" fill-rule="evenodd"/>
<path d="M89.4 185.2h2.9v.5h-2.9z" fill-rule="evenodd"/>
<path d="M95.2 185.2h2.8v.5h-2.8z" fill-rule="evenodd"/>
<path d="M119.1 185.2h2.9v.5h-2.9z" fill-rule="evenodd"/>
<path d="M152.2 185.2h2.9v.5h-2.9z" fill-rule="evenodd"/>
<circle cx="66.9" cy="45.2" r=".34"/>
<circle cx="104.3" cy="58.1" r=".34"/>
<circle cx="142.6" cy="58.1" r=".34"/>
<circle cx="231.8" cy="40.9" r=".34"/>
<circle cx="233.3" cy="44.7" r=".34"/>
<circle cx="234.7" cy="46.6" r=".34"/>
<circle cx="138.3" cy="60" r=".34"/>
<circle cx="241.4" cy="114.7" r=".34"/>
<circle cx="241.4" cy="131" r=".34"/>
<circle cx="250.5" cy="120.5" r=".14"/>
<circle cx="250.5" cy="125.7" r=".14"/>
<circle cx="62.1" cy="145.4" r=".33"/>
<circle cx="43.4" cy="161.7" r=".34"/>
<circle cx="62.1" cy="161.7" r=".33"/>
<circle cx="120.6" cy="173.2" r=".34"/>
<circle cx="142.2" cy="161.7" r=".34"/>
<circle cx="153.7" cy="161.7" r=".34"/>
</g>
<path d="M239.9 136.8v2.9" fill="none" stroke="#000" stroke-width=".38"/>
<path d="M60.6 174.3h3M152.1 172.8h3.1" fill="none" stroke="#000" stroke-width=".3"/>
<g font-size="3">
<text x="22.3" y="5.4">1</text>
<text x="54.9" y="5.4">2</text>
<text x="87" y="5.4">3</text>
<text x="117.7" y="5.4">4</text>
<text x="149.8" y="5.4">5</text>
<text x="181" y="5.4">6</text>
<text x="212.1" y="5.4">7</text>
<text x="243.3" y="5.4">8</text>
<text x="275" y="5.4">9</text>
<text x="6" y="20.2">A</text>
<text x="289.8" y="20.2">A</text>
<text x="6" y="50">B</text>
<text x="289.8" y="50">B</text>
<text x="6" y="77.8">C</text>
<text x="289.8" y="77.8">C</text>
<text x="6" y="106.6">D</text>
<text x="289.8" y="106.6">D</text>
<text x="6" y="134.4">E</text>
<text x="289.8" y="134.4">E</text>
<text x="6" y="163.2">F</text>
<text x="289.8" y="163.2">F</text>
<text x="222.2" y="183.3">14.10.18</text>
<text x="240.5" y="183.3">Wendt</text>
<text x="260.6" y="180.9">75,50%</text>
<text x="6" y="190.9">G</text>
<text x="222.2" y="190.9">25.10.18</text>
<text x="239.9" y="190.9">09:23</text>
<text x="289.8" y="190.9">G</text>
<text x="257.7" y="193.3">NodeMCU Touch</text>
<text x="257.7" y="197.2">Version 01-01-00</text>
<text x="21.8" y="205.8">1</text>
<text x="54.4" y="205.8">2</text>
<text x="86.5" y="205.8">3</text>
<text x="117.2" y="205.8">4</text>
<text x="149.4" y="205.8">5</text>
<text x="180.5" y="205.8">6</text>
<text x="211.7" y="205.8">7</text>
<text x="242.8" y="205.8">8</text>
<text x="274.5" y="205.8">9</text>
</g>
<text font-size="2.5" x="260.6" y="186.6">ArduiTouch V01-01-00</text>
<g font-size="2.1">
<text x="183.8" y="29.8">X4</text>
<text x="249.5" y="44.3">TFT 2.4 inch / 240x320</text>
<text x="183.8" y="49.5">WeMos D1 mini</text>
<text x="240.4" y="60.1">K2</text>
<text x="80.3" y="95.5">K3</text>
<text x="23.2" y="117.1">K4</text>
<text x="233.3" y="124.8" transform="rotate(-90 233.3 124.8)">R1</text>
<text x="238" y="124.8" transform="rotate(-90 238 124.8)">10K</text>
<text x="254.6" y="124.4">LD_BZPN_1307</text>
<text x="254.7" y="121.8">LS1</text>
<text x="92.9" y="137.3">J1</text>
<text x="228.4" y="136.8">R14</text>
<text x="243.1" y="136.8">T2</text>
<text x="228.4" y="141.6">1K</text>
<text x="244" y="140.5">BC547B</text>
<text x="28.7" y="159.4">K1</text>
<text x="50.6" y="159.3">D12</text>
<text x="50.2" y="166">SB260</text>
<text x="88.4" y="165.1">TL2576-05</text>
<text x="88.4" y="162.2">IC4</text>
<text x="46.5" y="171.4">D11</text>
<text x="46.6" y="173.7">P6KE36CA</text>
<text x="66.5" y="177.5" transform="rotate(-90 66.5 177.5)">100..220uF/35V</text>
<text x="123.6" y="178.5">D10</text>
<text x="151.3" y="176.2" transform="rotate(-90 151.3 176.2)">C2</text>
<text x="158" y="177.6" transform="rotate(-90 158 177.6)">1000µ/16V</text>
<text x="225.6" y="178.5">Datum</text>
<text x="241.9" y="178.5">Name</text>
<text x="66.5" y="182" transform="rotate(-90 66.5 182)">C1</text>
<text x="123.1" y="181.4">SB260</text>
<text x="213.1" y="182.8">Bearb.</text>
<text x="213.1" y="190.5">Ausg.</text>
<text x="213.1" y="186.6">Gepr.</text>
<text x="166.1" y="201.5">Zust.</text>
<text x="177.6" y="201.5">Änderung</text>
<text x="196.3" y="201.5">Datum</text>
<text x="205.9" y="201.5">Name</text>
<text x="223.6" y="200.1">www.zihatec.de</text>
</g>
<g font-size="1.8">
<text x="37.2" y="29.4">X2</text>
<text x="113.4" y="27.9">X3</text>
<text x="37.2" y="31.3">NodeMCU ESP32 ( AZDelivery )</text>
<text x="113.4" y="30.3">NodeMCU ESP8266 ( Amica )</text>
</g>
<g font-size="1.5">
<text x="27.3" y="23.7">+3V3</text>
<text x="177.2" y="24.2">+5V</text>
<text x="199.4" y="24.2">+3V3</text>
<text x="100.4" y="33.8">A0</text>
<text x="147.8" y="33.8">BEEPER</text>
<text x="147.8" y="35.7">CS</text>
<text x="170" y="32.8" transform="rotate(-90 170 32.8)">GND</text>
<text x="201" y="34.7">LED</text>
<text x="220.7" y="31.8">T_IRQ</text>
<text x="21.3" y="38.6">A0</text>
<text x="72.1" y="38.1">RESET</text>
<text x="72.1" y="36.2">MOSI</text>
<text x="75.2" y="41.9">RxD</text>
<text x="75.3" y="40">TxD</text>
<text x="147.8" y="39.5">T_CS</text>
<text x="147.8" y="37.6">DC</text>
<text x="148.3" y="41.4">T_IRQ</text>
<text x="170.1" y="38.6">T_CS</text>
<text x="170.3" y="36.7">T_IRQ</text>
<text x="170.3" y="40.5">DC</text>
<text x="201" y="40.5">SCK</text>
<text x="201" y="36.7">MOSI</text>
<text x="201.5" y="38.6">MISO</text>
<text x="220.2" y="37.6">T_CS</text>
<text x="220.6" y="41.4">MISO</text>
<text x="72.1" y="43.8">BEEPER</text>
<text x="72.5" y="47.7">MISO</text>
<text x="147.8" y="47.2">SCK</text>
<text x="170.5" y="44.3">RxD</text>
<text x="170.6" y="46.2">TxD</text>
<text x="170.6" y="42.4">CS</text>
<text x="201" y="42.4">BEEPER</text>
<text x="201" y="46.2">RESET</text>
<text x="201.5" y="44.3">A0</text>
<text x="220.6" y="43.3">LED</text>
<text x="220.6" y="45.3">SCK</text>
<text x="220.6" y="47.2">MOSI</text>
<text x="72.1" y="51.5">CS</text>
<text x="72.1" y="49.6">SCK</text>
<text x="147.8" y="53">LED</text>
<text x="147.8" y="51">MOSI</text>
<text x="148.3" y="49.1">MISO</text>
<text x="220.6" y="49.1">DC</text>
<text x="220.6" y="51">RESET</text>
<text x="220.9" y="53">CS</text>
<text x="20.4" y="55.8">T_CS</text>
<text x="72.1" y="57.3">DC</text>
<text x="94" y="56.8">RESET</text>
<text x="151" y="54.9">RxD</text>
<text x="151" y="56.8">TxD</text>
<text x="72.1" y="63">LED</text>
<text x="72.5" y="61.1">T_IRQ</text>
<text x="228.3" y="66">GND</text>
<text x="102.2" y="66.9">GND</text>
<text x="106.6" y="68.7">+5V</text>
<text x="135.8" y="68.7">+3V3</text>
<text x="141.1" y="66.9">GND</text>
<text x="233.1" y="67.8">+3V3</text>
<text x="27" y="77">GND</text>
<text x="64.9" y="77">GND</text>
<text x="31.8" y="78.8">+5V</text>
<text x="63.5" y="107.1">RxD</text>
<text x="63.5" y="105.2">A0</text>
<text x="240.5" y="107.6">+5V</text>
<text x="63.5" y="109.1">TxD</text>
<text x="65.3" y="112.9">+3V3</text>
<text x="66.3" y="115.7">+5V</text>
<text x="63" y="120.6">GND</text>
<text x="63.4" y="138.8">Vin</text>
<text x="212.5" y="138.8">BEEPER</text>
<text x="155" y="155.5">+5V</text>
<text x="76.4" y="162.3">Input</text>
<text x="108.2" y="162.3">OUT</text>
<text x="106.9" y="173.8">OUT-L</text>
<text x="91.4" y="179.1" transform="rotate(-90 91.4 179.1)">GND</text>
<text x="97.2" y="179.1" transform="rotate(-90 97.2 179.1)">GND</text>
<text x="132.5" y="178.5">COIL0810-0.1</text>
<text x="253.4" y="178">Maßstab</text>
<text x="274" y="178">Blatt</text>
<text x="132.5" y="180.4">Ferrocore</text>
<text x="253.4" y="183.8">Datei</text>
<text x="253.4" y="189.5">Titel</text>
</g>
<g font-size="1">
<text x="37.5" y="34.7">3V3</text>
<text x="56.6" y="34.2">GND</text>
<text x="112.6" y="34.2">1</text>
<text x="113.7" y="35.7">RSV</text>
<text x="113.7" y="33.8">A0 ( ADC0)</text>
<text x="125.2" y="33.8">( GPIO16 ) D0</text>
<text x="125.8" y="35.7">( GPIO5 ) D1</text>
<text x="182.4" y="33.2">5V</text>
<text x="183" y="35.1">G</text>
<text x="184.2" y="34.7">G</text>
<text x="184.2" y="32.8">5V</text>
<text x="191.1" y="32.8">3V3</text>
<text x="191.3" y="34.7">D8</text>
<text x="193.7" y="33.2">3V3</text>
<text x="193.7" y="35.1">D8</text>
<text x="239" y="32.3">14</text>
<text x="239" y="34.2">13</text>
<text x="240.8" y="31.8">T_IRQ</text>
<text x="240.8" y="33.8">T_DO</text>
<text x="240.8" y="35.7">T_DIN</text>
<text x="37.5" y="40.5">GPIO39/ADC3</text>
<text x="37.5" y="38.6">GPIO36/ADC0</text>
<text x="37.5" y="36.7">EN</text>
<text x="53.3" y="41.9">GPIO3/RXD</text>
<text x="53.4" y="40">GPIO1/TXD</text>
<text x="55.2" y="38.1">GPIO22</text>
<text x="55.2" y="36.2">GPIO23</text>
<text x="113.7" y="41.4">SD2 ( GPIO9 )</text>
<text x="113.7" y="39.5">SD3 (GPIO10)</text>
<text x="113.7" y="37.6">RSV</text>
<text x="122.6" y="41.4">( GPIO2; TXD1 ) D4</text>
<text x="125.8" y="39.5">( GPIO0 ) D3</text>
<text x="125.8" y="37.6">( GPIO4 ) D2</text>
<text x="182.4" y="40.9">D2</text>
<text x="182.4" y="39">D3</text>
<text x="182.4" y="37">D4</text>
<text x="184.2" y="40.5">D2</text>
<text x="184.2" y="38.6">D3</text>
<text x="184.2" y="36.7">D4</text>
<text x="191.3" y="36.7">D7</text>
<text x="191.3" y="38.6">D6</text>
<text x="191.3" y="40.5">D5</text>
<text x="193.7" y="37">D7</text>
<text x="193.7" y="39">D6</text>
<text x="193.7" y="40.9">D5</text>
<text x="239" y="36.1">12</text>
<text x="239" y="38">11</text>
<text x="239" y="39.9">10</text>
<text x="239.6" y="41.9">9</text>
<text x="240.8" y="37.6">T_CS</text>
<text x="240.8" y="39.5">T_CLK</text>
<text x="240.8" y="41.4">MISO</text>
<text x="37.5" y="46.2">GPIO32/ADC4</text>
<text x="37.5" y="44.3">GPIO35/ADC7</text>
<text x="37.5" y="42.4">GPIO34/ADC6</text>
<text x="54.9" y="43.8">GPIO21</text>
<text x="55.2" y="47.7">GPIO19</text>
<text x="56.7" y="45.8">GND</text>
<text x="113.7" y="47.2">SD0 ( MISO )</text>
<text x="113.7" y="45.3">CMD ( CS )</text>
<text x="113.7" y="43.4">SD1 ( MOSI )</text>
<text x="125.2" y="47.2">( GPIO14 ) D5</text>
<text x="129.4" y="43.4">3.3V</text>
<text x="129.6" y="45.3">GND</text>
<text x="182.4" y="46.7">TX</text>
<text x="182.4" y="44.7">RX</text>
<text x="182.4" y="42.8">D1</text>
<text x="184.2" y="46.2">TX</text>
<text x="184.2" y="44.3">RX</text>
<text x="184.2" y="42.4">D1</text>
<text x="190.8" y="46.2">RST</text>
<text x="191.3" y="42.4">D0</text>
<text x="191.4" y="44.3">A0</text>
<text x="193.7" y="42.8">D0</text>
<text x="193.7" y="44.7">A0</text>
<text x="193.7" y="46.7">RST</text>
<text x="239.6" y="43.8">8</text>
<text x="239.6" y="45.7">7</text>
<text x="239.6" y="47.6">6</text>
<text x="240.8" y="43.4">LED</text>
<text x="240.8" y="45.3">SCK</text>
<text x="240.8" y="47.2">MOSI</text>
<text x="37.5" y="53.9">GPIO27/ADC17</text>
<text x="37.5" y="52">GPIO26/ADC19</text>
<text x="37.5" y="50.1">GPIO25/ADC18</text>
<text x="37.5" y="48.1">GPIO33/ADC5</text>
<text x="55.2" y="53.4">GPIO17</text>
<text x="55.2" y="49.6">GPIO18</text>
<text x="55.8" y="51.5">GPIO5</text>
<text x="113.7" y="53">3.3V</text>
<text x="113.7" y="51">GND</text>
<text x="113.7" y="49.1">CLK ( SCLK )</text>
<text x="121.9" y="51">( GPIO13; RXD2 ) D7</text>
<text x="122" y="53">( GPIO15; TXD2 ) D8</text>
<text x="125.2" y="49.1">( GPIO12 ) D6</text>
<text x="239.6" y="49.5">5</text>
<text x="239.6" y="51.4">4</text>
<text x="239.6" y="53.3">3</text>
<text x="240.8" y="49.1">DC</text>
<text x="240.8" y="51">RST</text>
<text x="240.8" y="53">CS</text>
<text x="37.5" y="59.6">GND</text>
<text x="37.5" y="57.7">GPIO12/ADC15/MISO</text>
<text x="37.5" y="55.8">GPIO14/ADC16/SCK</text>
<text x="49.4" y="59.2">GPIO0/ADC11/Boot</text>
<text x="52.2" y="57.3">GPIO4/ADC10</text>
<text x="55.1" y="55.3">GPIO16</text>
<text x="113.7" y="58.7">GND</text>
<text x="113.7" y="56.8">RST</text>
<text x="113.7" y="54.9">EN</text>
<text x="122" y="56.8">( GPIO1; TXD0 ) D10</text>
<text x="122.4" y="54.9">( GPIO3; RXD0 ) D9</text>
<text x="129.6" y="58.7">GND</text>
<text x="239.6" y="55.3">2</text>
<text x="239.6" y="57.2">1</text>
<text x="240.8" y="54.9">GND</text>
<text x="240.8" y="56.8">VCC</text>
<text x="37.5" y="63.5">GPIO9/SD2</text>
<text x="37.5" y="65.9">GPIO10/SD3</text>
<text x="37.5" y="61.6">GPIO13/ADC14/MOSI</text>
<text x="49.9" y="63">GPIO15/ADC13/SS</text>
<text x="51.9" y="61.1">GPIO2/ADC12</text>
<text x="53.4" y="65.4">GPIO8/SD1</text>
<text x="113.7" y="60.6">Vin ( 5V )</text>
<text x="129.4" y="60.6">3.3V</text>
<text x="37.5" y="68.3">GPIO11/SDCMD</text>
<text x="37.5" y="70.7">5VDC</text>
<text x="51.9" y="70.2">GPIO6/SDSCK</text>
<text x="53.4" y="67.8">GPIO7/SD0</text>
<text x="79.5" y="101.8">3</text>
<text x="79.5" y="99.9">2</text>
<text x="79.5" y="98">1</text>
<text x="79.5" y="107.5">6</text>
<text x="79.5" y="105.6">5</text>
<text x="79.5" y="103.7">4</text>
<text x="79.5" y="113.3">9</text>
<text x="79.5" y="111.4">8</text>
<text x="79.5" y="109.5">7</text>
<text x="78.9" y="115.2">10</text>
<text x="25.4" y="124.3">3</text>
<text x="25.4" y="122.4">2</text>
<text x="25.4" y="120.5">1</text>
<text x="234.9" y="120.7">2</text>
<text x="234.9" y="125.8">1</text>
<text x="244.4" y="120">2</text>
<text x="25.4" y="130.1">6</text>
<text x="25.4" y="128.1">5</text>
<text x="25.4" y="126.2">4</text>
<text x="244.4" y="126.7">1</text>
<text x="241.6" y="136.1">1</text>
<text x="95.4" y="142.1">1</text>
<text x="97.3" y="142.1">2</text>
<text x="227.6" y="139.2">1</text>
<text x="232.5" y="139.2">2</text>
<text x="239.1" y="139.2">2</text>
<text x="241.6" y="141.1">3</text>
<text x="31.2" y="162.7">1</text>
<text x="31.2" y="164.6">2</text>
<text x="31.2" y="166.5">3</text>
<text x="50.7" y="162.7">1</text>
<text x="54.7" y="162.7">2</text>
<text x="75.1" y="162.7">1</text>
<text x="113.1" y="162.7">4</text>
<text x="43.6" y="169.6">2</text>
<text x="62.3" y="173.3">2</text>
<text x="153.9" y="171.9">2</text>
<text x="43.6" y="176.6">1</text>
<text x="62.3" y="176.3">1</text>
<text x="113.1" y="174.2">2</text>
<text x="120.8" y="176.8">2</text>
<text x="129.8" y="174.2">1</text>
<text x="134.7" y="174.2">2</text>
<text x="153.9" y="174.9">1</text>
<text x="91.1" y="180.4">5</text>
<text x="96.8" y="180.4">3</text>
<text x="120.8" y="180.9">1</text>
</g>
</svg>
